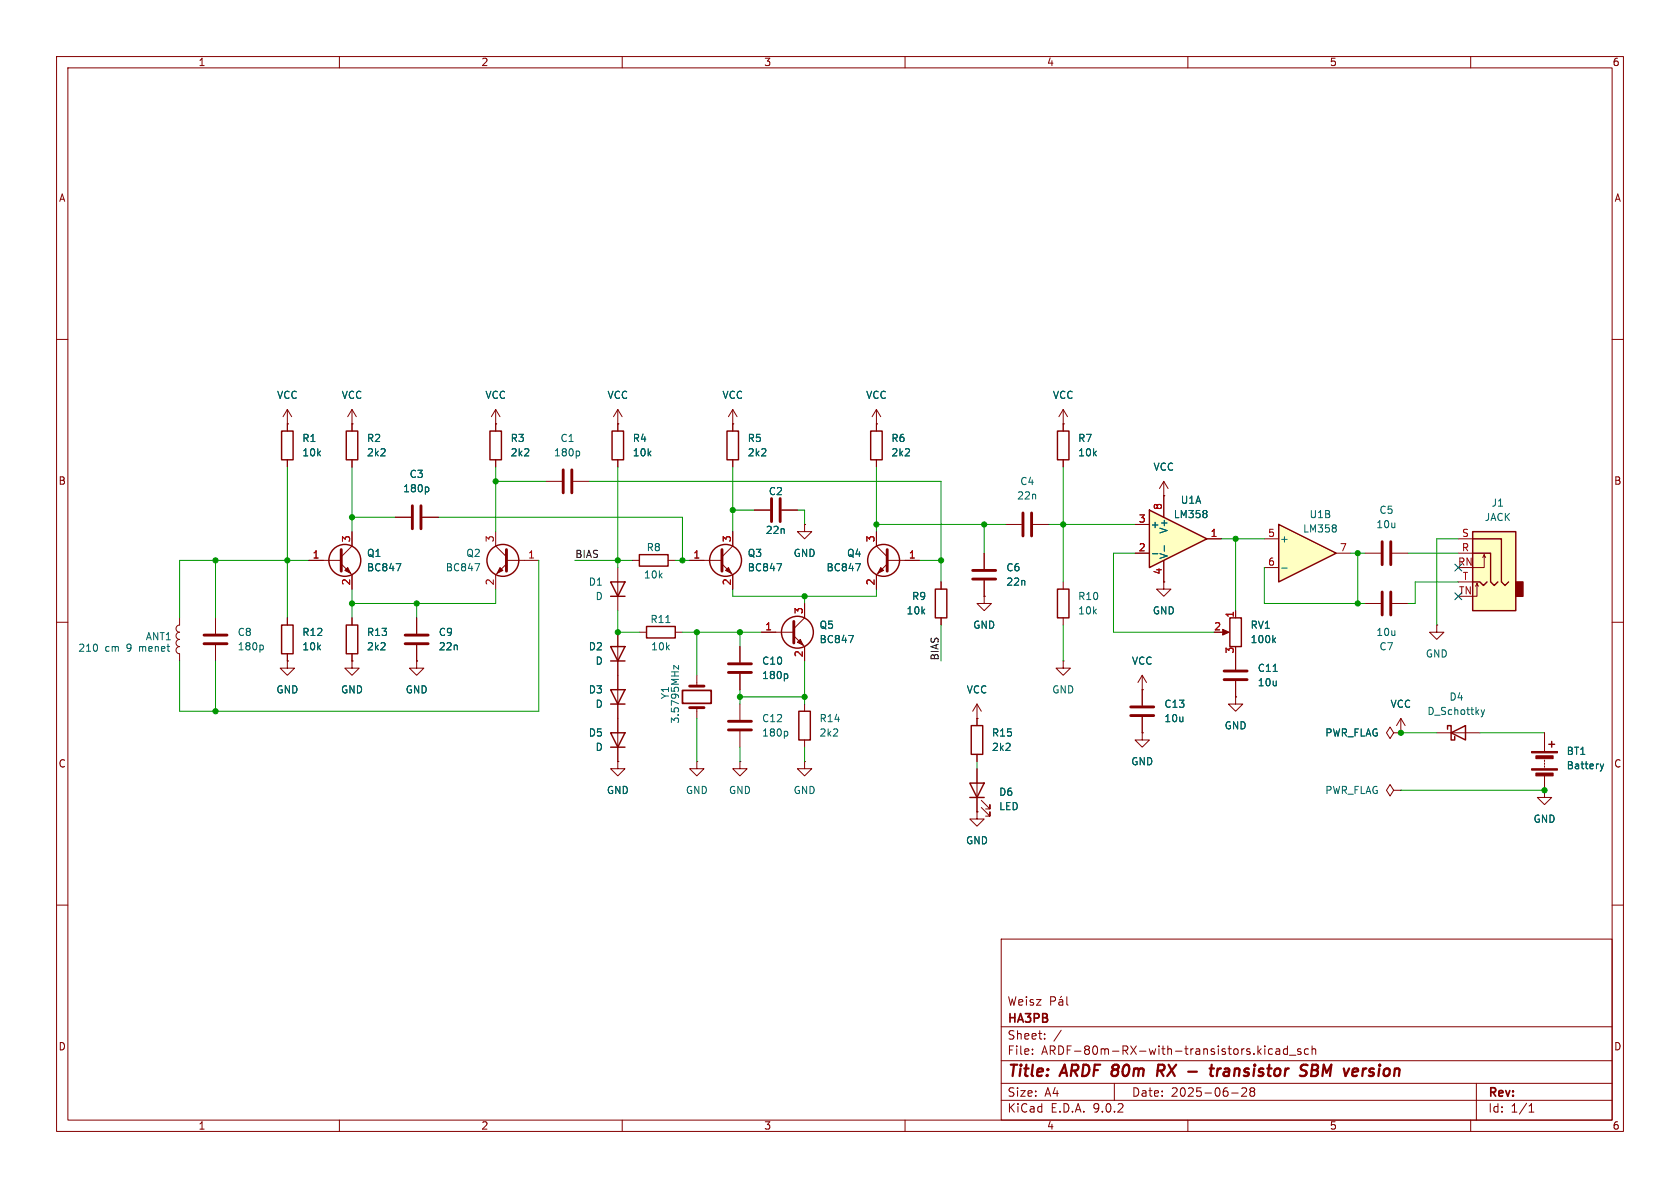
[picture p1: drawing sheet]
<svg xmlns="http://www.w3.org/2000/svg" width="297mm" height="210mm" viewBox="0 0 297 210" stroke-linecap="round" stroke-linejoin="round" font-family="sans-serif">
<g fill="none" stroke="#840000" stroke-width=".18">
<path d="M10 10h277v190h-277zM12 12h273v186h-273zM60 10v2M110 10v2M160 10v2M210 10v2M260 10v2M10 60h2M50.8 74.9h.1M50.8 72.4l-.8 1.3M50.8 72.4l.8 1.3M50.8 72.4v3.8"/>
<path d="M62.2 74.9h.1M62.2 72.4v3.8M62.2 72.4l-.7 1.3M62.2 72.4l.8 1.3M87.6 74.9h.1M87.6 72.4l-.7 1.3M87.6 72.4l.8 1.3M87.6 72.4v3.8M109.2 74.9h.1M109.2 72.4v3.8M109.2 72.4l-.7 1.3M109.2 72.4l.8 1.3"/>
<path d="M129.5 74.9h.1M129.5 72.4v3.8M129.5 72.4l-.7 1.3M129.5 72.4l.8 1.3M154.9 74.9h.1M154.9 72.4v3.8M154.9 72.4l-.7 1.3M154.9 72.4l.8 1.3M285 60h2M50.8 81.3v1.3M54.6 99.1h5.7M60.3 99.7l1.9 1.9v2.5"/>
<path d="M62.2 81.3v1.3M62.2 94v2.5l-1.9 1.9M69.8 91.4h2.8M74.7 91.4h2.8M87.6 81.3v1.3M96.5 85.1h2.8M101.3 85.1h2.8M109.2 81.3v1.3M121.9 99.1h5.7M127.6 99.7l1.9 1.9v2.5M129.5 81.3v1.3M129.5 94v2.5l-1.9 1.9"/>
<path d="M133.3 90.2h2.8M138.2 90.2h2.8M142.2 92.7v1.3h1.3l-1.3 1.3-1.2-1.3h1.2M142.2 92.7h.1M154.9 94v2.5l1.9 1.9M154.9 81.3v1.3M156.8 99.1h5.8M156.8 99.7l-1.9 1.9v2.5M174 97.8v2.8M241.3 97.8h2.8M246.1 97.8h2.8M10 110h2"/>
<path d="M31.7 109.2v1.3a.64 .64 0 0 0-.6 .6 .64 .64 0 0 0 .6 .7 .64 .64 0 0 0-.6 .6 .64 .64 0 0 0 .6 .6 .64 .64 0 0 0-.6 .7 .64 .64 0 0 0 .6 .6 .64 .64 0 0 0-.6 .6 .64 .64 0 0 0 .6 .7v1.2M38.1 109.2v2.8M38.1 114v2.8M50.8 116.8v1.3h1.3l-1.3 1.3-1.3-1.3h1.3M50.8 116.8h.1M50.8 109.2v1.3M50.8 115.6v1.2M62.2 116.8v1.3h1.3l-1.3 1.3-1.2-1.3h1.2M62.2 116.8h.1M62.2 109.2v1.3M62.2 115.6v1.2M73.7 116.8v1.3h1.2l-1.2 1.3-1.3-1.3h1.3"/>
<path d="M73.7 116.8h.1M73.7 109.2v2.8M73.7 114v2.8M109.2 100.3v7.7M109.2 111.8v22.8M113 111.8h1.3M119.4 111.8h1.2M123.2 119.4v1.9M130.8 114.3v2.8M130.8 119.1v2.8M134.6 111.8h5.7M140.3 112.4l1.9 1.9v2.5"/>
<path d="M142.2 106.7v2.5l-1.9 1.9M166.4 102.9v1.2M166.4 109.2v1.3M174 105.4v1.3h1.3l-1.3 1.3-1.3-1.3h1.3M174 105.4h.1M174 102.6v2.8M188 116.8v1.3h1.2l-1.2 1.3-1.3-1.3h1.3M188 116.8h.1M188 102.9v1.2M188 109.2v1.3M201.9 119.4l-.7 1.3M201.9 119.4l.8 1.3"/>
<path d="M201.9 119.4v5.3M205.7 102.9v1.2h1.3l-1.3 1.3-1.2-1.3h1.2M205.7 102.9h.1M241.3 106.7h2.8M246.1 106.7h2.8M254 110.5v1.3h-1.3l1.3 1.2 1.3-1.2h-1.3M254 110.5h.1M285 110h2M109.2 134.6v1.3h1.3l-1.3 1.3-1.3-1.3h1.3M109.2 134.6h.1M123.2 134.6v1.3h1.3l-1.3 1.3-1.3-1.3h1.3M123.2 134.6h.1"/>
<path d="M123.2 125.1v1.9M130.8 134.6v1.3h1.3l-1.3 1.3-1.3-1.3h1.3M130.8 134.6h.1M130.8 124.5v2.8M130.8 129.3v2.8M142.2 134.6v1.3h1.3l-1.3 1.3-1.2-1.3h1.2M142.2 134.6h.1M142.2 124.5v1.2M142.2 130.8v1.3M201.9 129.5v1.3h1.3l-1.3 1.3-1.2-1.3h1.2M201.9 129.5h.1M201.9 121.9h.1"/>
<path d="M201.9 126.7v2.8M246.4 139.7l-.7-1-.6 1 .6 1 .7-1h1.2M246.4 129.5l-.7-1-.6 1 .6 1.1 .7-1.1h1.2M247.6 139.7h.1M247.6 129.5h.1M247.6 127l-.7 1.3M247.6 127l.8 1.3M247.6 127v2.5M10 160h2M177 166h108v32h-108zM185.7 177l.8-.1 .1-.2-.1-.4-.2-.1h-.6v1.5M187.2 176.8h.6l.1 .9"/>
<path d="M187.7 176.1l-.2 .2M187.9 177.1h-.5a.29 .29 0 0 0-.2 .3 .29 .29 0 0 0 .2 .3l.5-.1M188.6 176.2v1.3l.2 .2M285 160h2M60 198v2M110 198v2M160 198v2M177 194.5h108M177 191.5h108M177 187.5h108M177 181.5h108M182.5 186.3v.1"/>
<path d="M182.5 185.5v.1M184.7 183.6v.1M184.7 182.8v.1M187.6 182.1l-1.3 2M197 191.5v3M210 198v2M217.7 193.2h1.2M219.5 192.4l.6-.1 .2 .1 .1 .3-.9 1.1h.9M221.2 192.9l-.2-.2 .2-.4 .5 .1 .1 .2-.3 .3M221.2 192.9l-.2 .3v.5l.2 .1 .5-.1 .1-.2-.1-.4-.2-.2M221.2 192.9h.3M223.6 184.9v.1"/>
<path d="M223.6 185.4v1M225 185.5l-.5-.1-.3 .3v.4l.2 .2h.6M225.6 185.5h.6v.9M226.2 185.8h-.5a.29 .29 0 0 0-.2 .3 .29 .29 0 0 0 .2 .3l.5-.1M227.6 185.5l-.4-.1-.3 .3v.4l.1 .2h.6M227.6 184.9v1.5M228 186.5h1.1M230 185.5l-.4-.1-.2 .2 .1 .2 .5 .2v.3h-.6M231.3 185.5l-.4-.1-.3 .3v.4l.1 .2h.6M232 185.5l.2-.1 .3 .1 .1 .9M232 184.9v1.5M260 198v2"/>
<path d="M261 191.5v6.5M270.3 196.6h.9M270.3 195.5l.4-.4v1.5"/>
</g>
<g fill="none" stroke="#840000" stroke-width=".4">
<path d="M205.1 189.3l.6 .9M205.6 188.2h-.8l-.3 2M205.6 189.2l-.9 .1M210.1 189.4h1.5M213.8 188.9h.8M214.2 188.2l-.2 1.7 .1 .2 .3 .1M215.3 188.9l-.2 1.3M215.8 188.9l-.3 .1-.3 .3M216.6 189.4a.4 .4 0 0 0-.3 .4 .4 .4 0 0 0 .2 .4h.5M216.7 188.9l-.2 .1M231.9 189.2h.7M232 188.2h.7a.49 .49 0 0 1 .3 .5 .49 .49 0 0 1-.4 .5l.2 .1a.58 .58 0 0 1-.3 .9h-.7z"/>
<path d="M241.6 188.9l-.4 .1"/>
</g>
<g fill="none" stroke="#840000" stroke-width=".25">
<path d="M49.8 76.2h2v5.1h-2zM61.2 76.2h2v5.1h-2zM86.6 76.2h2v5.1h-2zM108.2 76.2h2v5.1h-2zM128.5 76.2h2.1v5.1h-2.1zM153.9 76.2h2.1v5.1h-2.1zM49.8 110.5h2v5.1h-2zM61.2 110.5h2v5.1h-2zM107.9 114.3h2.6l-1.3 2.5zM107.9 102.9h2.6l-1.3 2.5zM107.9 116.8h2.6M107.9 105.4h2.6"/>
<path d="M114.3 110.7h5.1v2.1h-5.1zM165.4 104.1h2v5.1h-2zM186.9 104.1h2.1v5.1h-2.1zM107.9 129.5h2.6l-1.3 2.6zM107.9 121.9h2.6l-1.3 2.6zM107.9 132.1h2.6M107.9 124.5h2.6M141.2 125.7h2.1v5.1h-2.1z"/>
<circle cx="61" cy="99.1" r="2.82"/>
<circle cx="128.3" cy="99.1" r="2.82"/>
<circle cx="156.2" cy="99.1" r="2.82"/>
<circle cx="141" cy="111.8" r="2.82"/>
</g>
<g fill="none" stroke="#840000" stroke-width=".51">
<path d="M60.3 97.2v3.8M72.9 89.4v4.1M74.4 89.4v4.1M99.6 83.1v4M101.1 83.1v4M127.6 97.2v3.8M136.4 88.1v4.1M137.9 88.1v4.1M156.8 97.2v3.8M244.3 95.8v4M245.9 95.8v4M36.1 112.3h4"/>
<path d="M36.1 113.8h4M71.6 112.3h4.1M71.6 113.8h4.1M128.8 117.3h4M128.8 118.9h4M140.3 109.9v3.8M172 100.8h4M172 102.4h4M244.3 104.6v4.1M245.9 104.6v4.1M121.9 125.1h2.6M121.9 121.3h2.6"/>
<path d="M128.8 127.5h4M128.8 129h4M199.9 126.5h4.1M199.9 125h4.1"/>
</g>
<path d="M120.6 122h5.1v2.3h-5.1z" fill="none" stroke="#840000" stroke-width=".3"/>
<path d="M102.2 79.7l.3 .3v.3l-.3 .3M70 99.6h.9l-.6 1.3M75.6 86.1l.2 .2v.4l-.2 .2M137.3 99.6h.9l-.6 1.3M151.3 99.6h.8l-.5 1.3M46.3 114l.3 .3v.3l-.3 .3M117.7 110.1h.7M120 117.6v.7l-.9-.7v.7M139 119.1l.3 .3v.3l-.3 .3M150 112.3h.9l-.6 1.3M139 129.3l.3 .2v.4l-.3 .2" fill="none" stroke="#006464" stroke-width=".18"/>
<g fill="#840000" stroke="#840000" stroke-width=".18">
<path d="M141.5 113l.5 1-1-.5z"/>
<path d="M61 100.8l.5-.5 .5 1z"/>
<path d="M155.7 100.3l.5 .5-1 .5z"/>
<path d="M128.3 100.8l.5-.5 .5 1z"/>
</g>
<path d="M260.3 94h7.7v14h-7.7z" fill="#ffffc2"/>
<path d="M268 102.9h1.2v2.5h-1.2z" fill="#840000" stroke="#840000" stroke-width=".25"/>
<path d="M260.3 94h7.7v14h-7.7zM260.3 97.8h3.2v5.1l.7 .6 .6-.6M260.3 95.3h5.1v7.6l.7 .6 .6-.6M260.3 102.9h1.3l.7 .6 .6-.6" fill="none" stroke="#840000" stroke-width=".25"/>
<path d="M257.8 95.3h2.5M257.8 97.8h2.5M262.4 98l-.3 .6M262.6 98.6l-.2-.6v2.3h-2.1M257.8 102.9h2.5M261.1 103.1l-.2 .5M261.4 103.6l-.3-.5v2.3h-.8" fill="none" stroke="#840000" stroke-width=".18"/>
<path d="M203.2 90.2l10.2 5.1-10.2 5z" fill="#ffffc2"/>
<g fill="none" stroke="#840000" stroke-width=".25">
<path d="M186.9 76.2h2.1v5.1h-2.1zM113 98h5.1v2.1h-5.1zM203.2 90.2l10.2 5.1-10.2 5zM217.4 109.2h2.1v5.1h-2.1zM171.7 128.3h2v5.1h-2zM255.9 128.9v-.6h.6v2.5h.7v-.6M256.5 129.5l2.6-1.2v2.5zM273.8 131.6h1M274.3 131.1v1"/>
<circle cx="88.9" cy="99.1" r="2.82"/>
</g>
<g fill="none" stroke="#840000" stroke-width=".18">
<path d="M188 74.9h.1M188 72.4v3.8M188 72.4l-.8 1.3M188 72.4l.7 1.3M87.6 94v2.5l1.9 1.9M89.5 99.1h5.7M89.5 99.7l-1.9 1.9v2.5M111.8 99.1h1.2M118.1 99.1h1.3M177.8 92.7h2.8M182.6 92.7h2.8M188 81.3v1.3"/>
<path d="M200.7 92.7h2.5M200.7 97.8h2.5M205.7 87.6h.1M205.7 85.1v6.3M205.7 99.1v3.8M205.7 85.1l-.7 1.3M205.7 85.1l.8 1.3M213.4 95.3h2.5M215.9 111.8h1M218.4 108v1.2M172.7 127h.1M172.7 124.5v3.8"/>
<path d="M172.7 133.4v1.2M172.7 124.5l-.7 1.2M172.7 124.5l.8 1.2M254 129.5h7.6M273 139.7v1.3h-1.2l1.2 1.2 1.3-1.2h-1.3M273 139.7h.1M273 129.5v3.3M273 134.4v.2M273 134.9v.2M273 135.4v.2M273 137.2v2.5M172.7 143.5v1.3h1.3l-1.3 1.3-1.3-1.3h1.3"/>
<path d="M172.7 143.5h.1"/>
</g>
<g fill="none" stroke="#006464" stroke-width=".18">
<path d="M84 99.6h.8l-.5 1.3M203.7 97.9h1M205.8 96.5v.9M213.3 90.4v.3M213.3 90.9v.5M225.1 113.1l.4 .5M225.5 112.8l-.5 .4M261.8 125.5l.3 .8M262.1 126.3l-.3 .4M262.5 125.5l-.4 .8M282.9 135.1l.3 .8M283.2 135.9l-.2 .4"/>
<path d="M283.5 135.1l-.3 .8"/>
</g>
<path d="M89.5 97.2v3.8M180.8 90.7v4M182.4 90.7v4" fill="none" stroke="#840000" stroke-width=".51"/>
<g fill="#840000" stroke="#840000" stroke-width=".18">
<path d="M88.4 100.3l.5 .5-1 .5z"/>
<path d="M216.2 111.3l1.1 .5-1.1 .5z"/>
<path d="M270.8 132.8h4.5v.3h-4.5z"/>
<path d="M270.8 135.9h4.5v.2h-4.5z"/>
<path d="M271.5 133.6h3.1v.5h-3.1z"/>
<path d="M271.5 136.7h3.1v.5h-3.1z"/>
</g>
<path d="M226.1 92.7l10.1 5.1-10.1 5.1z" fill="#ffffc2"/>
<path d="M226.1 92.7l10.1 5.1-10.1 5.1zM171.4 138.4h2.6l-1.3 2.6zM171.4 141h2.6" fill="none" stroke="#840000" stroke-width=".25"/>
<g fill="none" stroke="#840000" stroke-width=".18">
<path d="M50.8 74.9h.1M50.8 74.9v1.3M62.2 74.9h.1M62.2 74.9v1.3M87.6 74.9h.1M87.6 74.9v1.3M109.2 74.9h.1M109.2 74.9v1.3M129.5 74.9h.1M129.5 74.9v1.3M154.9 74.9h.1M154.9 74.9v1.3"/>
<path d="M188 74.9h.1M188 74.9v1.3M50.8 81.3v1.3M54.6 99.1h2.5M62.2 81.3v1.3M62.2 94v2.5M69.8 91.4h2.8M74.7 91.4h2.8M87.6 81.3v1.3M109.2 81.3v1.3M121.9 99.1h2.6M129.5 81.3v1.3"/>
<path d="M129.5 94v2.5M133.3 90.2h2.8M138.2 90.2h2.8M142.2 92.7h.1M154.9 81.3v1.3M154.9 94v2.5M160 99.1h2.6M174 97.8v2.8M188 81.3v1.3M200.7 97.8h2.5M200.7 92.7h2.5M205.7 87.6h.1"/>
<path d="M205.7 87.6v3.8M205.7 99.1v3.8M213.4 95.3h2.5M223.5 95.3h2.6M236.2 97.8h2.6M50.8 116.8h.1M50.8 109.2v1.3M50.8 115.6v1.2M62.2 116.8h.1M62.2 101.6v2.5M62.2 109.2v1.3M62.2 115.6v1.2"/>
<path d="M73.7 116.8h.1M73.7 109.2v2.8M73.7 114v2.8M109.2 111.8v2.5M109.2 116.8v5.1M129.5 101.6v2.5M130.8 114.3v2.8M130.8 119.1v2.8M134.6 111.8h2.6M142.2 106.7v2.5M142.2 114.3v2.5M154.9 101.6v2.5"/>
<path d="M166.4 102.9v1.2M166.4 109.2v1.3M174 105.4h.1M174 102.6v2.8M205.7 102.9h.1M218.4 108v1.2M218.4 115.6v2.8M223.5 100.3h2.6M109.2 134.6h.1M109.2 124.5v5M109.2 132.1v2.5M172.7 127h.1"/>
<path d="M172.7 127v1.3M172.7 133.4v1.2M172.7 135.9v7.6M201.9 129.5h.1M201.9 121.9h.1M201.9 121.9v2.8M201.9 126.7v2.8M218.4 123.2v1.3h1.3l-1.3 1.2-1.2-1.2h1.2M218.4 123.2h.1M218.4 120.4v2.8M247.6 129.5h.1M273 139.7h.1"/>
<path d="M273 129.5v2.6M273 137.2v2.5M172.7 143.5h.1M173.5 142.7l1.5 1.6v-.8v.8h-.8M173.5 141.5l1.5 1.5v-.8v.8h-.8"/>
</g>
<g fill="none" stroke="#006464" stroke-width=".18">
<path d="M70 99.6h.9l-.6 1.3M75.6 86.1l.2 .2v.4l-.2 .2M137.3 99.6h.9l-.6 1.3M151.3 99.6h.8l-.5 1.3M203.7 97.9h1M205.8 96.5v.9M213.3 90.4v.3M213.3 90.9v.5M236.2 92.9v.3M236.2 93.4v.5M139 119.1l.3 .3v.3l-.3 .3M150 112.3h.9l-.6 1.3"/>
<path d="M225.1 118.7h.7M225.1 113.1l.4 .5M225.5 112.8l-.5 .4M226.6 100.4h1M282.9 135.1l.3 .8M283.2 135.9l-.2 .4M283.5 135.1l-.3 .8"/>
</g>
<path d="M216.4 118.6h4.1M216.4 120.1h4.1" fill="none" stroke="#840000" stroke-width=".51"/>
<g fill="none" stroke="#009600" stroke-width=".18">
<path d="M38.1 99.1v10.1M50.8 82.6v26.6M54.6 99.1h-22.9v10.1M62.2 91.4h7.6M62.2 82.6v11.4M77.5 91.4h43.1v7.7M87.6 85.1h8.9M87.6 82.6v11.4M95.2 99.1v26.6h-63.5v-8.9M101.6 99.1h10.2M104.1 85.1h62.3v17.8M109.2 82.6v17.7"/>
<path d="M119.4 99.1h2.5M129.5 82.6v11.4M129.5 90.2h3.8M141 90.2h1.2v2.5M154.9 92.7h22.9M154.9 82.6v11.4M162.6 99.1h3.8M174 92.7v5.1M185.4 92.7h15.3M188 82.6v20.3M200.7 97.8h-3.9v14h17.8M215.9 95.3h7.6"/>
<path d="M218.4 95.3v12.7M238.8 97.8h2.5M240 97.8v8.9M248.9 97.8h8.9M257.8 95.3h-3.8v15.2M38.1 116.8v8.9M62.2 104.1v5.1M73.7 106.7v2.5M87.6 104.1v2.6h-25.4M109.2 108v3.8h3.8M120.6 111.8h14M123.2 111.8v7.6"/>
<path d="M129.5 104.1v1.3h25.4v-1.3M130.8 111.8v2.5M142.2 105.4v1.3M142.2 116.8v7.7M166.4 110.5v6.3M188 110.5v6.3M223.5 100.3v6.4h17.8M257.8 102.9h-7.6v3.8h-1.3M123.2 127v7.6M130.8 121.9v2.6M130.8 132.1v2.5M130.8 123.2h11.4"/>
<path d="M142.2 132.1v2.5M172.7 134.6v1.3M247.6 129.5h6.4M247.6 139.7h25.4M261.6 129.5h11.4"/>
</g>
<path d="M257.2 99.7l1.2 1.2M258.4 99.7l-1.2 1.2M257.2 104.8l1.2 1.2M258.4 104.8l-1.2 1.2" fill="none" stroke="#000084" stroke-width=".18"/>
<g fill="#009600" stroke="#009600" stroke-width=".18">
<circle cx="247.6" cy="129.5" r=".46"/>
<circle cx="273" cy="139.7" r=".46"/>
<circle cx="218.4" cy="95.3" r=".46"/>
<circle cx="240" cy="97.8" r=".46"/>
<circle cx="240" cy="106.7" r=".46"/>
<circle cx="87.6" cy="85.1" r=".46"/>
<circle cx="109.2" cy="99.1" r=".46"/>
<circle cx="120.6" cy="99.1" r=".46"/>
<circle cx="129.5" cy="90.2" r=".46"/>
<circle cx="109.2" cy="111.8" r=".46"/>
<circle cx="123.2" cy="111.8" r=".46"/>
<circle cx="62.2" cy="91.4" r=".46"/>
<circle cx="38.1" cy="125.7" r=".46"/>
<circle cx="73.7" cy="106.7" r=".46"/>
<circle cx="62.2" cy="106.7" r=".46"/>
<circle cx="38.1" cy="99.1" r=".46"/>
<circle cx="50.8" cy="99.1" r=".46"/>
<circle cx="142.2" cy="105.4" r=".46"/>
<circle cx="130.8" cy="111.8" r=".46"/>
<circle cx="130.8" cy="123.2" r=".46"/>
<circle cx="142.2" cy="123.2" r=".46"/>
<circle cx="154.9" cy="92.7" r=".46"/>
<circle cx="166.4" cy="99.1" r=".46"/>
<circle cx="188" cy="92.7" r=".46"/>
<circle cx="174" cy="92.7" r=".46"/>
</g>
<g font-size="2.8" fill="#840000">
<text x="178" y="190.9">Title:</text>
<text x="187.7" y="190.9">ARDF 80m</text>
<text x="206.2" y="190.9">RX</text>
<text x="217.2" y="190.9">transistor</text>
<text x="233.9" y="190.9">SBM</text>
<text x="242.5" y="190.9">version</text>
</g>
<g font-size="2.1" fill="#840000">
<text x="178" y="178">Weisz</text>
<text x="178" y="184">Sheet:</text>
<text x="178" y="181.2">HA3PB</text>
<text x="178" y="186.7">File:</text>
<text x="184.1" y="186.7">ARDF-80m-RX-with-transistors.kicad_sch</text>
<text x="178" y="196.9">KiCad</text>
<text x="178" y="194.1">Size:</text>
<text x="184.7" y="194.1">A4</text>
<text x="185.7" y="196.9">E.D.A.</text>
<text x="193.3" y="196.9">9.0.2</text>
<text x="200" y="194.1">Date:</text>
<text x="207" y="194.1">2025-06-28</text>
<text x="263" y="194.3">Rev:</text>
<text x="263" y="196.9">Id:</text>
<text x="267.1" y="196.9">1/1</text>
</g>
<g font-size="1.8" fill="#840000">
<text x="35" y="11.9">1</text>
<text x="85" y="11.9">2</text>
<text x="135" y="11.9">3</text>
<text x="185" y="11.9">4</text>
<text x="235" y="11.9">5</text>
<text x="285" y="11.9">6</text>
<text x="10.3" y="35.9">A</text>
<text x="285.3" y="35.9">A</text>
<text x="10.3" y="85.9">B</text>
<text x="285.3" y="85.9">B</text>
<text x="10.3" y="135.9">C</text>
<text x="285.3" y="135.9">C</text>
<text x="10.3" y="185.9">D</text>
<text x="285.3" y="185.9">D</text>
<text x="35" y="199.9">1</text>
<text x="85" y="199.9">2</text>
<text x="135" y="199.9">3</text>
<text x="185" y="199.9">4</text>
<text x="235" y="199.9">5</text>
<text x="285" y="199.9">6</text>
</g>
<g font-size="1.8" fill="#006464">
<text x="48.9" y="70.7">VCC</text>
<text x="60.3" y="70.7">VCC</text>
<text x="85.7" y="70.7">VCC</text>
<text x="107.3" y="70.7">VCC</text>
<text x="127.6" y="70.7">VCC</text>
<text x="153" y="70.7">VCC</text>
<text x="186" y="70.7">VCC</text>
<text x="53.3" y="78.3">R1</text>
<text x="53.3" y="80.9">10k</text>
<text x="64.8" y="78.3">R2</text>
<text x="64.8" y="80.9">2k2</text>
<text x="90.2" y="78.3">R3</text>
<text x="90.2" y="80.9">2k2</text>
<text x="97.8" y="80.9">180p</text>
<text x="99" y="78.3">C1</text>
<text x="111.8" y="78.3">R4</text>
<text x="111.8" y="80.9">10k</text>
<text x="132.1" y="78.3">R5</text>
<text x="132.1" y="80.9">2k2</text>
<text x="157.5" y="78.3">R6</text>
<text x="157.5" y="80.9">2k2</text>
<text x="190.5" y="78.3">R7</text>
<text x="190.5" y="80.9">10k</text>
<text x="203.8" y="83.4">VCC</text>
<text x="71.2" y="87.2">180p</text>
<text x="72.3" y="84.7">C3</text>
<text x="135.8" y="87.7">C2</text>
<text x="179.7" y="88.5">22n</text>
<text x="180.3" y="86">C4</text>
<text x="208.7" y="89.3">U1A</text>
<text x="263.6" y="89.8">J1</text>
<text x="135.3" y="94.6">22n</text>
<text x="203.3" y="93.6">+</text>
<text x="206.6" y="94.4" transform="rotate(-90 206.6 94.4)">V+</text>
<text x="207.4" y="91.8">LM358</text>
<text x="230.3" y="94.3">LM358</text>
<text x="231.4" y="91.8">U1B</text>
<text x="243.2" y="93.6">10u</text>
<text x="243.8" y="91">C5</text>
<text x="262.4" y="92.3">JACK</text>
<text x="64.8" y="101.2">BC847</text>
<text x="64.8" y="98.7">Q1</text>
<text x="78.7" y="101.2">BC847</text>
<text x="82.3" y="98.7">Q2</text>
<text x="114.2" y="97.6">R8</text>
<text x="132.1" y="101.2">BC847</text>
<text x="132.1" y="98.7">Q3</text>
<text x="140.2" y="98.7">GND</text>
<text x="146" y="101.2">BC847</text>
<text x="149.6" y="98.7">Q4</text>
<text x="177.8" y="101.2">C6</text>
<text x="206.6" y="98.9" transform="rotate(-90 206.6 98.9)">V-</text>
<text x="226.2" y="96.1">+</text>
<text x="104" y="103.7">D1</text>
<text x="105.2" y="106.3">D</text>
<text x="113.7" y="102.5">10k</text>
<text x="161.1" y="106.3">R9</text>
<text x="177.8" y="103.7">22n</text>
<text x="190.5" y="106.3">R10</text>
<text x="25.7" y="113.4">ANT1</text>
<text x="41.9" y="112.6">C8</text>
<text x="53.3" y="112.6">R12</text>
<text x="64.8" y="112.6">R13</text>
<text x="77.5" y="112.6">C9</text>
<text x="114.9" y="110.3">R11</text>
<text x="144.8" y="113.9">BC847</text>
<text x="144.8" y="111.4">Q5</text>
<text x="160.2" y="108.8">10k</text>
<text x="172" y="111.4">GND</text>
<text x="190.5" y="108.8">10k</text>
<text x="203.7" y="108.8">GND</text>
<text x="221" y="111.4">RV1</text>
<text x="221" y="113.9">100k</text>
<text x="243.2" y="112.6">10u</text>
<text x="13.7" y="115.4">210</text>
<text x="18.5" y="115.4">cm</text>
<text x="22.5" y="115.4">9</text>
<text x="24.9" y="115.4">menet</text>
<text x="41.9" y="115.2">180p</text>
<text x="53.3" y="115.2">10k</text>
<text x="64.8" y="115.2">2k2</text>
<text x="77.5" y="115.2">22n</text>
<text x="104" y="115.2">D2</text>
<text x="105.2" y="117.7">D</text>
<text x="115" y="115.2">10k</text>
<text x="134.6" y="117.7">C10</text>
<text x="200" y="117.7">VCC</text>
<text x="222.3" y="119">C11</text>
<text x="243.8" y="115.2">C7</text>
<text x="252" y="116.4">GND</text>
<text x="48.8" y="122.8">GND</text>
<text x="60.2" y="122.8">GND</text>
<text x="71.6" y="122.8">GND</text>
<text x="104" y="122.8">D3</text>
<text x="105.2" y="125.3">D</text>
<text x="118.5" y="123.7" transform="rotate(-90 118.5 123.7)">Y1</text>
<text x="134.6" y="120.2">180p</text>
<text x="170.8" y="122.8">VCC</text>
<text x="185.9" y="122.8">GND</text>
<text x="205.7" y="125.3">C13</text>
<text x="222.3" y="121.5">10u</text>
<text x="245.7" y="125.3">VCC</text>
<text x="256.2" y="124.1">D4</text>
<text x="104" y="130.4">D5</text>
<text x="120.2" y="128" transform="rotate(-90 120.2 128)">3.5795MHz</text>
<text x="134.6" y="130.4">180p</text>
<text x="134.6" y="127.9">C12</text>
<text x="144.8" y="130.4">2k2</text>
<text x="144.8" y="127.9">R14</text>
<text x="175.3" y="130.4">R15</text>
<text x="205.7" y="127.9">10u</text>
<text x="216.4" y="129.1">GND</text>
<text x="234.2" y="130.4">PWR_FLAG</text>
<text x="252.3" y="126.6">D_Schottky</text>
<text x="105.2" y="132.9">D</text>
<text x="175.3" y="132.9">2k2</text>
<text x="199.9" y="135.5">GND</text>
<text x="276.9" y="133.6">BT1</text>
<text x="276.9" y="136.2">Battery</text>
<text x="107.2" y="140.6">GND</text>
<text x="121.2" y="140.6">GND</text>
<text x="128.8" y="140.6">GND</text>
<text x="140.2" y="140.6">GND</text>
<text x="176.5" y="140.9">D6</text>
<text x="176.5" y="143.4">LED</text>
<text x="234.2" y="140.6">PWR_FLAG</text>
<text x="170.7" y="149.5">GND</text>
<text x="271" y="145.6">GND</text>
</g>
<g font-size="1.8" fill="#a90000">
<text x="62" y="96" transform="rotate(-90 62 96)">3</text>
<text x="87.4" y="96" transform="rotate(-90 87.4 96)">3</text>
<text x="129.3" y="96" transform="rotate(-90 129.3 96)">3</text>
<text x="154.7" y="96" transform="rotate(-90 154.7 96)">3</text>
<text x="201.2" y="92.5">3</text>
<text x="205.5" y="90.2" transform="rotate(-90 205.5 90.2)">8</text>
<text x="213.9" y="95">1</text>
<text x="224.1" y="95">5</text>
<text x="258.4" y="95">S</text>
<text x="55.2" y="98.8">1</text>
<text x="93.3" y="98.8">1</text>
<text x="122.5" y="98.8">1</text>
<text x="160.6" y="98.8">1</text>
<text x="201.2" y="97.5">2</text>
<text x="205.5" y="101.7" transform="rotate(-90 205.5 101.7)">4</text>
<text x="224.1" y="100.1">6</text>
<text x="236.8" y="97.5">7</text>
<text x="257.7" y="100.1">RN</text>
<text x="258.3" y="97.5">R</text>
<text x="62" y="103.6" transform="rotate(-90 62 103.6)">2</text>
<text x="87.4" y="103.6" transform="rotate(-90 87.4 103.6)">2</text>
<text x="129.3" y="103.6" transform="rotate(-90 129.3 103.6)">2</text>
<text x="154.7" y="103.6" transform="rotate(-90 154.7 103.6)">2</text>
<text x="257.8" y="105.2">TN</text>
<text x="258.5" y="102.6">T</text>
<text x="135.2" y="111.5">1</text>
<text x="142" y="108.7" transform="rotate(-90 142 108.7)">3</text>
<text x="214.6" y="111.5">2</text>
<text x="218.2" y="109.3" transform="rotate(-90 218.2 109.3)">1</text>
<text x="142" y="116.3" transform="rotate(-90 142 116.3)">2</text>
<text x="218.2" y="115.6" transform="rotate(-90 218.2 115.6)">3</text>
</g>
<g font-size="1.8" fill="#0f0f0f">
<text x="101.6" y="98.7">BIAS</text>
<text x="166" y="116.8" transform="rotate(-90 166 116.8)">BIAS</text>
</g>
</svg>
